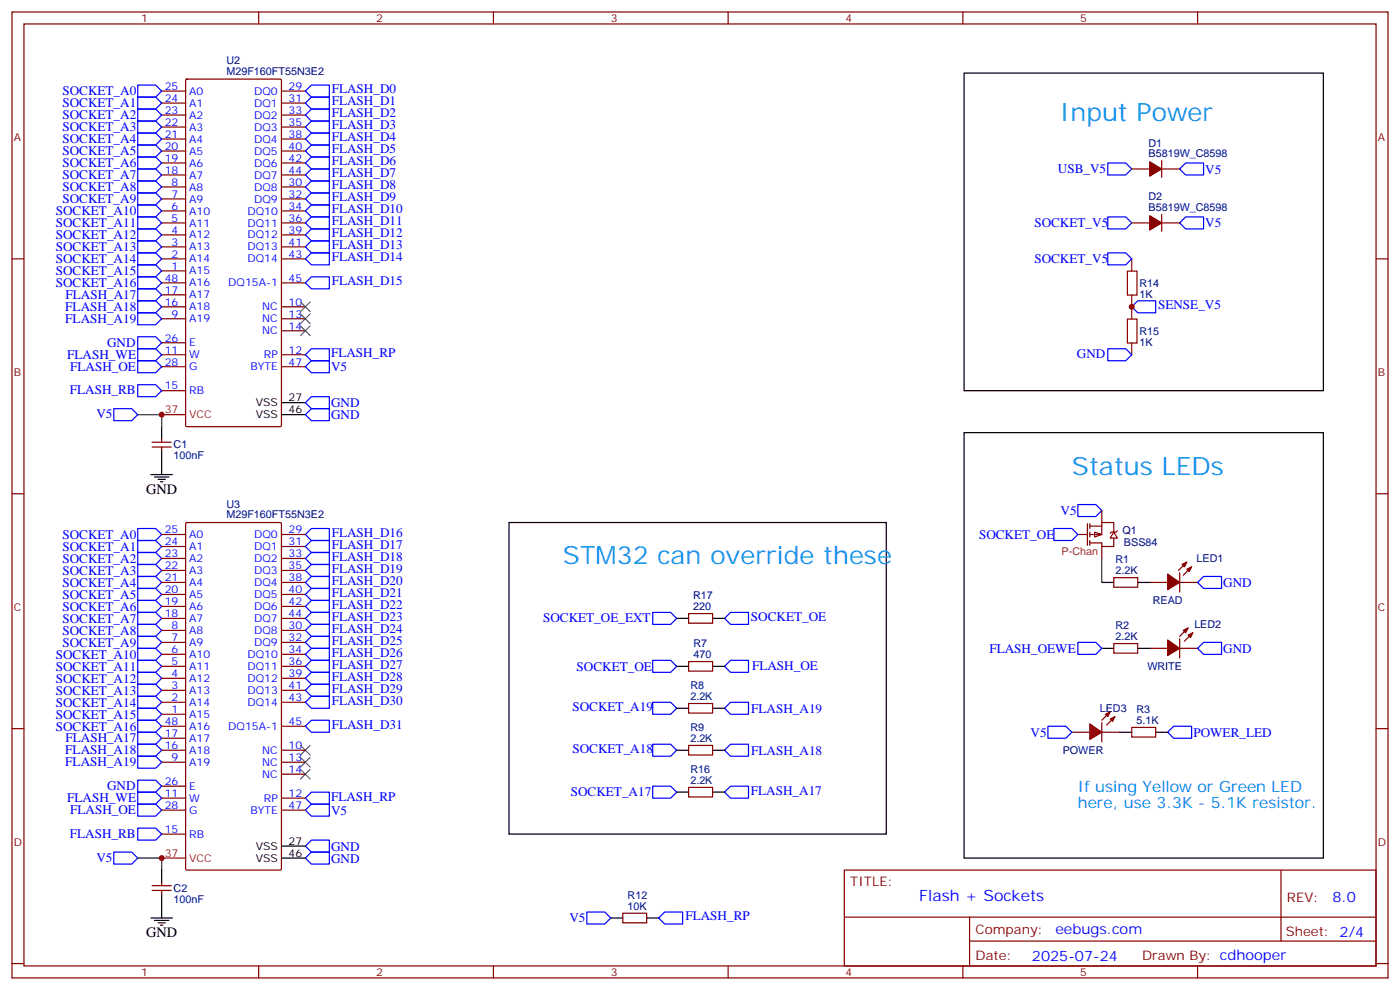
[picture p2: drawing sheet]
<svg xmlns="http://www.w3.org/2000/svg" width="412mm" height="292mm" viewBox="0 0 412 292" stroke-linecap="round" stroke-linejoin="round" font-family="sans-serif">
<path d="M315.7 215.5h5.3M324.6 215.5h5.2" fill="none" stroke="#870000" stroke-width=".35"/>
<g fill="#f00" stroke="#870000" stroke-width=".35">
<path d="M327 211.7l1.4-.7-.7 1.4z"/>
<path d="M325.6 210.3l1.4-.7-.7 1.4z"/>
</g>
<g fill="#870000" stroke="#870000" stroke-width=".35">
<path d="M326 213.4l1.4-1.4z"/>
<path d="M326 210.6l-1.4 1.4z"/>
</g>
<g fill="#f00" stroke="#870000" stroke-width=".35">
<path d="M324.6 212.7v5.7z"/>
<path d="M321 213.1l3.6 2.4-3.6 2.2z"/>
</g>
<g fill="#870000" stroke="#870000" stroke-width=".35">
<path d="M349.6 167.6l1.4-.7-.7 1.4z"/>
<path d="M348.2 166.2l1.4-.7-.7 1.4z"/>
<path d="M344 169l3.5 2.5-3.5 2.1z"/>
<path d="M350 187l1.4-.7-.7 1.4z"/>
<path d="M348.5 185.6l1.5-.7-.8 1.4z"/>
<path d="M344 188.4l3.5 2.5-3.5 2.1z"/>
<path d="M338.7 63.5l3.5 2.1-3.5 2.1z"/>
<path d="M338.7 47.6l3.5 2.1-3.5 2.2z"/>
</g>
<g fill="none" stroke="#870000" stroke-width=".35">
<path d="M3.5 3.5h405.4v284.4h-405.4zM7.1 7.1h398.2v277.2h-398.2zM76.2 3.5v3.6M145.3 3.5v3.6M214.5 3.5v3.6M283.6 3.5v3.6M352.8 3.5v3.6M47.6 37.4h7.1M47.6 33.9h7.1M47.6 30.3h7.1M47.6 26.8h7.1M54.7 23.5l.3-.2h27.5l.4 .2v101.7l-.4 .4h-27.5l-.3-.4z"/>
<path d="M82.9 37.4h7.1M82.9 33.9h7.1M82.9 30.3h7.1M82.9 26.8h7.1M47.6 58.6h7.1M47.6 55h7.1M47.6 51.5h7.1M47.6 48h7.1M47.6 44.4h7.1M47.6 40.9h7.1M82.9 58.6h7.1M82.9 55h7.1"/>
<path d="M82.9 51.5h7.1M82.9 48h7.1M82.9 44.4h7.1M82.9 40.9h7.1M333.4 49.7h5.3M342.2 47.3v4.9M342.2 49.7h5.3M3.5 76.2h3.6M47.6 76.2h7.1M47.6 79.7h7.1M47.6 72.7h7.1M47.6 69.1h7.1"/>
<path d="M47.6 65.6h7.1M47.6 62.1h7.1M82.9 76.2h7.1M82.9 72.7h7.1M82.9 69.1h7.1M82.9 65.6h7.1M82.9 62.1h7.1M333.4 65.6h5.3M342.2 63.1v5M342.2 65.6h5.3M405.3 76.2h3.6M47.6 93.8h7.1"/>
<path d="M47.6 90.3h7.1M47.6 86.8h7.1M47.6 83.3h7.1M82.9 93.8h7.1M82.9 90.3h7.1M82.9 83.3h7.1M82.9 97.4h7.1M47.6 104.4h7.1M47.6 100.9h7.1M47.6 107.9h7.1M47.6 115h7.1M82.9 104.4h7.1"/>
<path d="M82.9 107.9h7.1M44.8 130.2h5.6M44.8 131.6h5.6M47.6 129.1v1.1M47.6 131.6v1M3.5 145.3h3.6M47.6 157.3h7.1M54.7 154l.3-.2h27.5l.4 .2v101.8l-.4 .3h-27.5l-.3-.3zM82.9 157.3h7.1M405.3 145.3h3.6M47.6 171.5h7.1M47.6 178.5h7.1"/>
<path d="M47.6 175h7.1M47.6 167.9h7.1M47.6 164.4h7.1M47.6 160.9h7.1M82.9 171.5h7.1M82.9 178.5h7.1M82.9 175h7.1M82.9 167.9h7.1M82.9 164.4h7.1M82.9 160.9h7.1M328.1 170h7v2.9h-7zM338.7 171.5h5.3"/>
<path d="M347.5 171.5h5.3M347.5 168.6v5.7M349.6 165.5l-2.5 2.4M351 166.9l-2.5 2.4M47.6 199.7h7.1M47.6 196.1h7.1M47.6 192.6h7.1M47.6 189.1h7.1M47.6 185.6h7.1M47.6 182h7.1M82.9 199.7h7.1M82.9 196.1h7.1"/>
<path d="M82.9 192.6h7.1M82.9 189.1h7.1M82.9 185.6h7.1M82.9 182h7.1M328.1 189.4h7v2.9h-7zM338.7 190.9h5.3M347.5 188v5.7M347.5 190.9h5.3M350 184.9l-2.5 2.4M351.4 186.3l-2.5 2.4M3.5 214.5h3.6M47.6 210.3h7.1"/>
<path d="M47.6 206.7h7.1M47.6 203.2h7.1M47.6 217.3h7.1M47.6 213.8h7.1M82.9 206.7h7.1M82.9 203.2h7.1M82.9 213.8h7.1M405.3 214.5h3.6M47.6 224.4h7.1M47.6 235h7.1M47.6 220.8h7.1M47.6 231.4h7.1"/>
<path d="M47.6 238.5h7.1M82.9 224.4h7.1M82.9 235h7.1M82.9 220.8h7.1M82.9 238.5h7.1M82.9 227.9h7.1M47.6 259.6v1.1M47.6 245.5h7.1M248.7 256.1h156.6v28.2h-156.6zM377.3 256.1v20.9M44.8 260.7h5.6M44.8 262.1h5.6"/>
<path d="M47.6 262.1v1.1M248.7 270h156.5M285.6 277h119.6M285.6 270v14.1M3.5 283.6h3.6M76.2 284.3v3.6M145.3 284.3v3.6M214.5 284.3v3.6M283.6 284.3v3.6M352.8 284.3v3.6M405.3 283.6h3.6"/>
</g>
<g fill="none" stroke="#000" stroke-width=".35">
<path d="M284 21.5h105.8v93.5h-105.8zM82.9 118.5h7.1M44.4 139.7h6.4M47.6 125.6v3.5M47.6 132.6v7.1M82.9 122.1h7.1M284 127.4h105.8v125.2h-105.8zM45.5 140.4h4.2M46.6 141.1h2.1M47.3 141.8h.7M149.9 153.8h111.2v91.7h-111.2zM324.6 171.5h3.5"/>
<path d="M335.1 171.5h3.6M324.6 190.9h3.5M335.1 190.9h3.6M47.6 256.1v3.5M82.9 249.1h7.1M82.9 252.6h7.1M44.4 270.2h6.4M45.5 270.9h4.2M46.6 271.6h2.1M47.3 272.3h.7M47.6 263.2v7"/>
</g>
<path d="M47.6 122.1h7.1M47.6 252.6h7.1" fill="none" stroke="#f00" stroke-width=".35"/>
<path d="M40.6 122.1h7v3.5M40.6 252.6h7v3.5" fill="none" stroke="#008700" stroke-width=".35"/>
<g fill="none" stroke="#00f" stroke-width=".35">
<path d="M40.6 25h5.3l1.7 1.8-1.7 1.8h-5.3zM40.6 28.6h5.3l1.7 1.7-1.7 1.8h-5.3zM40.6 32.1h5.3l1.7 1.8-1.7 1.7h-5.3zM40.6 35.6h5.3l1.7 1.8-1.7 1.8h-5.3zM40.6 39.2h5.3l1.7 1.7-1.7 1.8h-5.3zM40.6 56.8h5.3l1.7 1.8-1.7 1.7h-5.3zM40.6 53.3h5.3l1.7 1.7-1.7 1.8h-5.3zM40.6 42.7h5.3l1.7 1.7-1.7 1.8h-5.3zM40.6 46.2h5.3l1.7 1.8-1.7 1.7h-5.3zM40.6 49.7h5.3l1.7 1.8-1.7 1.8h-5.3zM326.3 48h5.3l1.8 1.7-1.8 1.8h-5.3zM349.2 48h5.3v3.5h-5.3l-1.7-1.8z"/>
<path d="M40.6 78h5.3l1.7 1.7-1.7 1.8h-5.3zM40.6 74.4h5.3l1.7 1.8-1.7 1.8h-5.3zM40.6 70.9h5.3l1.7 1.8-1.7 1.7h-5.3zM40.6 67.4h5.3l1.7 1.7-1.7 1.8h-5.3zM40.6 63.9h5.3l1.7 1.7-1.7 1.8h-5.3zM40.6 60.3h5.3l1.7 1.8-1.7 1.8h-5.3zM326.3 63.9h5.3l1.8 1.7-1.8 1.8h-5.3zM349.2 63.9h5.3v3.5h-5.3l-1.7-1.8zM40.6 92.1h5.3l1.7 1.7-1.7 1.8h-5.3zM40.6 88.5h5.3l1.7 1.8-1.7 1.8h-5.3zM40.6 85h5.3l1.7 1.8-1.7 1.7h-5.3zM40.6 81.5h5.3l1.7 1.8-1.7 1.7h-5.3z"/>
<path d="M40.6 113.2h5.3l1.7 1.8-1.7 1.8h-5.3zM40.6 106.2h5.3l1.7 1.7-1.7 1.8h-5.3zM40.6 102.7h5.3l1.7 1.7-1.7 1.8h-5.3zM90 107.9l1.7-1.7h5.3v3.5h-5.3zM90 104.4l1.7-1.7h5.3v3.5h-5.3zM90 118.5l1.7-1.7h5.3v3.5h-5.3zM33.5 120.3h5.3l1.8 1.8-1.8 1.7h-5.3zM90 122.1l1.7-1.8h5.3v3.5h-5.3zM40.6 159.1h5.3l1.7 1.8-1.7 1.7h-5.3zM40.6 155.6h5.3l1.7 1.7-1.7 1.8h-5.3zM90 157.3l1.7-1.7h5.3v3.5h-5.3zM317.5 148.5h5.3l1.8 1.8-1.8 1.7h-5.3z"/>
<path d="M40.6 176.7h5.3l1.7 1.8-1.7 1.8h-5.3zM40.6 173.2h5.3l1.7 1.8-1.7 1.7h-5.3zM40.6 169.7h5.3l1.7 1.8-1.7 1.7h-5.3zM40.6 166.2h5.3l1.7 1.7-1.7 1.8h-5.3zM40.6 162.6h5.3l1.7 1.8-1.7 1.8h-5.3zM40.6 180.3h5.3l1.7 1.7-1.7 1.8h-5.3zM40.6 183.8h5.3l1.7 1.8-1.7 1.7h-5.3zM40.6 187.3h5.3l1.7 1.8-1.7 1.8h-5.3zM40.6 190.9h5.3l1.7 1.7-1.7 1.8h-5.3zM40.6 194.4h5.3l1.7 1.7-1.7 1.8h-5.3zM40.6 197.9h5.3l1.7 1.8-1.7 1.7h-5.3zM192.3 194.4h5.3l1.7 1.7-1.7 1.8h-5.3z"/>
<path d="M213.4 196.1l1.8-1.7h5.3v3.5h-5.3zM40.6 201.4h5.3l1.7 1.8-1.7 1.8h-5.3zM40.6 205h5.3l1.7 1.7-1.7 1.8h-5.3zM40.6 208.5h5.3l1.7 1.8-1.7 1.7h-5.3zM40.6 212h5.3l1.7 1.8-1.7 1.7h-5.3zM40.6 215.5h5.3l1.7 1.8-1.7 1.8h-5.3zM40.6 219.1h5.3l1.7 1.7-1.7 1.8h-5.3zM192.3 219.1h5.3l1.7 1.7-1.7 1.8h-5.3zM192.3 206.7h5.3l1.7 1.8-1.7 1.8h-5.3zM215.2 206.7h5.3v3.6h-5.3l-1.8-1.8zM308.7 213.8h5.3l1.7 1.7-1.7 1.8h-5.3zM344 215.5l1.7-1.7h5.3v3.5h-5.3z"/>
<path d="M40.6 222.6h5.3l1.7 1.8-1.7 1.7h-5.3zM40.6 233.2h5.3l1.7 1.8-1.7 1.7h-5.3zM40.6 236.7h5.3l1.7 1.8-1.7 1.7h-5.3zM90 235l1.7-1.8h5.3v3.5h-5.3zM90 238.5l1.7-1.8h5.3v3.5h-5.3zM213.4 220.8l1.8-1.7h5.3v3.5h-5.3zM33.5 250.8h5.3l1.8 1.8-1.8 1.8h-5.3zM90 249.1l1.7-1.8h5.3v3.5h-5.3zM90 252.6l1.7-1.8h5.3v3.6h-5.3z"/>
</g>
<path d="M88.5 96l2.9 2.8M88.5 92.4l2.9 2.8M88.5 88.9l2.9 2.8M91.4 96l-2.9 2.8M91.4 92.4l-2.9 2.8M91.4 88.9l-2.9 2.8M88.5 219.4l2.9 2.9M91.4 219.4l-2.9 2.9M88.5 223l2.9 2.8M88.5 226.5l2.9 2.8M91.4 223l-2.9 2.8M91.4 226.5l-2.9 2.8" fill="none" stroke="#3c3" stroke-width=".35"/>
<path d="M322.4 156.6l2.2 .7-2.2 .7z" fill="#fff" stroke="#870000" stroke-width=".35"/>
<g fill="none" stroke="#870000" stroke-width=".35">
<path d="M332.1 79.8h2.8v7.1h-2.8zM333.4 76.2v3.5M332.1 93.9h2.8v7.1h-2.8zM333.4 86.8v7M333.4 100.9v3.5M317.5 157.3h2.8M320.3 154.2v6.3M321 154.9h3.6M321 154.2v1.4M321 156.6v1.4M321 159.1v1.4M324.6 153.8h3.5v2.8"/>
<path d="M324.6 153.8v3.5h-3.6M324.6 150.3v3.5M328.1 156.6l1 1.8h-2.1zM328.1 158.4v2.5h-3.5v-1.1h-3.6M329.1 156.3l-.3 .3h-1.4l-.4 .4M324.6 160.9v3.5M202.8 194.7h7.1v2.9h-7.1zM202.8 180.6h7.1v2.8h-7.1zM202.8 207.1h7.1v2.8h-7.1zM202.8 219.4h7.1v2.9h-7.1zM333.4 214.1h7v2.9h-7zM202.8 231.8h7.1v2.8h-7.1z"/>
<path d="M183.4 268.8h7.1v2.8h-7.1z"/>
</g>
<path d="M324.6 164.4v7.1" fill="none" stroke="#008700" stroke-width=".35"/>
<g fill="none" stroke="#00f" stroke-width=".35">
<path d="M90 37.4l1.7-1.8h5.3v3.6h-5.3zM90 33.9l1.7-1.8h5.3v3.5h-5.3zM90 30.3l1.7-1.7h5.3v3.5h-5.3zM90 26.8l1.7-1.8h5.3v3.6h-5.3zM90 58.6l1.7-1.8h5.3v3.5h-5.3zM90 51.5l1.7-1.8h5.3v3.6h-5.3zM90 55l1.7-1.7h5.3v3.5h-5.3zM90 48l1.7-1.8h5.3v3.5h-5.3zM90 44.4l1.7-1.7h5.3v3.5h-5.3zM90 40.9l1.7-1.7h5.3v3.5h-5.3zM90 76.2l1.7-1.8h5.3v3.6h-5.3zM90 72.7l1.7-1.8h5.3v3.5h-5.3z"/>
<path d="M90 69.1l1.7-1.7h5.3v3.5h-5.3zM90 65.6l1.7-1.7h5.3v3.5h-5.3zM90 62.1l1.7-1.8h5.3v3.6h-5.3zM326.3 74.4h5.3l1.8 1.8-1.8 1.8h-5.3zM40.6 99.1h5.3l1.7 1.8-1.7 1.8h-5.3zM90 83.3l1.7-1.8h5.3v3.5h-5.3zM333.4 90.3l1.7-1.8h5.3v3.6h-5.3zM326.3 102.7h5.3l1.8 1.7-1.8 1.8h-5.3zM310.4 155.6h5.3l1.8 1.7-1.8 1.8h-5.3zM90 160.9l1.7-1.8h5.3v3.5h-5.3zM90 164.4l1.7-1.8h5.3v3.6h-5.3zM90 167.9l1.7-1.7h5.3v3.5h-5.3z"/>
<path d="M90 175l1.7-1.8h5.3v3.5h-5.3zM90 171.5l1.7-1.8h5.3v3.5h-5.3zM90 178.5l1.7-1.8h5.3v3.6h-5.3zM352.8 171.5l1.7-1.8h5.3v3.5h-5.3zM90 182l1.7-1.7h5.3v3.5h-5.3zM90 185.6l1.7-1.8h5.3v3.5h-5.3zM90 189.1l1.7-1.8h5.3v3.6h-5.3zM90 192.6l1.7-1.7h5.3v3.5h-5.3zM90 196.1l1.7-1.7h5.3v3.5h-5.3zM90 199.7l1.7-1.8h5.3v3.5h-5.3zM192.3 180.3h5.3l1.7 1.7-1.7 1.8h-5.3zM213.4 182l1.8-1.7h5.3v3.5h-5.3z"/>
<path d="M317.5 189.1h5.3l1.8 1.8-1.8 1.7h-5.3zM352.8 190.9l1.7-1.8h5.3v3.5h-5.3zM90 203.2l1.7-1.8h5.3v3.6h-5.3zM90 206.7l1.7-1.7h5.3v3.5h-5.3zM90 213.8l1.7-1.8h5.3v3.5h-5.3zM40.6 229.7h5.3l1.7 1.7-1.7 1.8h-5.3zM192.3 231.4h5.3l1.7 1.8-1.7 1.8h-5.3zM213.4 233.2l1.8-1.8h5.3v3.6h-5.3zM40.6 243.8h5.3l1.7 1.7-1.7 1.8h-5.3zM172.9 268.5h5.3l1.7 1.7-1.7 1.8h-5.3zM194 270.2l1.8-1.7h5.3v3.5h-5.3z"/>
</g>
<g fill="none" stroke="#000" stroke-width=".35">
<path d="M199.3 196.1h3.5M199.3 182h3.5M209.9 196.1h3.5M209.9 182h3.5M199.3 208.5h3.5M209.9 208.5h3.5M329.8 215.5h3.6M340.4 215.5h3.6M199.3 220.8h3.5M199.3 233.2h3.5M209.9 220.8h3.5M209.9 233.2h3.5"/>
<path d="M179.9 270.2h3.5M190.5 270.2h3.5"/>
</g>
<g fill="#c00">
<circle cx="47.6" cy="122.1" r=".88"/>
<circle cx="47.6" cy="252.6" r=".88"/>
<circle cx="333.4" cy="90.3" r=".88"/>
</g>
<g font-size="7.4" fill="#09f">
<text x="312.2" y="35.6">Input Pow</text>
<text x="349.8" y="35.6">er</text>
<text x="315.7" y="139.7">Status LEDs</text>
<text x="165.8" y="166.2">STM32 can override these</text>
</g>
<g font-size="4.6" fill="#06c">
<text x="317.5" y="233.2">If using Yellowor Green LED</text>
<text x="317.5" y="237.8">here, use 3.3K - 5.1K resistor.</text>
</g>
<text font-size="4.6" fill="#00f" x="270.8" y="265.1">Flash + Sockets</text>
<g font-size="4.2">
<text x="43" y="145.3">GND</text>
<text x="43" y="275.9">GND</text>
</g>
<g font-size="4.2" fill="#00f">
<text x="392.5" y="265.4">8.0</text>
<text x="310.9" y="274.9">eebugs.com</text>
<text x="304" y="282.7">2025-07-24</text>
</g>
<g font-size="3.9" fill="#00f">
<text x="18.4" y="28.1">SOCKET_A0</text>
<text x="97.7" y="27.5">FLASH_D0</text>
<text x="18.4" y="31.6">SOCKET_A1</text>
<text x="18.4" y="35.1">SOCKET_A2</text>
<text x="97.7" y="34.5">FLASH_D2</text>
<text x="97.7" y="31">FLASH_D1</text>
<text x="18.4" y="38.6">SOCKET_A3</text>
<text x="97.7" y="41.6">FLASH_D4</text>
<text x="97.7" y="38.1">FLASH_D3</text>
<text x="18.4" y="42.2">SOCKET_A4</text>
<text x="18.4" y="45.7">SOCKET_A5</text>
<text x="97.7" y="45.1">FLASH_D5</text>
<text x="18.4" y="49.2">SOCKET_A6</text>
<text x="18.4" y="52.8">SOCKET_A7</text>
<text x="97.7" y="52.2">FLASH_D7</text>
<text x="97.7" y="48.7">FLASH_D6</text>
<text x="311.6" y="51">USB_V5</text>
<text x="355.1" y="51.1">V5</text>
<text x="18.4" y="59.8">SOCKET_A9</text>
<text x="18.4" y="56.3">SOCKET_A8</text>
<text x="97.7" y="59.2">FLASH_D9</text>
<text x="97.7" y="55.7">FLASH_D8</text>
<text x="16.4" y="63.3">SOCKET_A10</text>
<text x="97.7" y="62.8">FLASH_D10</text>
<text x="16.4" y="70.4">SOCKET_A12</text>
<text x="16.4" y="66.9">SOCKET_A11</text>
<text x="97.7" y="66.3">FLASH_D11</text>
<text x="97.7" y="69.8">FLASH_D12</text>
<text x="304.7" y="66.7">SOCKET_V5</text>
<text x="355.1" y="67">V5</text>
<text x="16.4" y="77.5">SOCKET_A14</text>
<text x="16.4" y="73.9">SOCKET_A13</text>
<text x="97.7" y="76.9">FLASH_D14</text>
<text x="97.7" y="73.3">FLASH_D13</text>
<text x="304.7" y="77.3">SOCKET_V5</text>
<text x="16.4" y="81">SOCKET_A15</text>
<text x="97.7" y="83.9">FLASH_D15</text>
<text x="16.4" y="84.5">SOCKET_A16</text>
<text x="19.3" y="88">FLASH_A17</text>
<text x="19.2" y="95.1">FLASH_A19</text>
<text x="19.2" y="91.6">FLASH_A18</text>
<text x="341.1" y="91.1">SENSE_V5</text>
<text x="19.8" y="105.7">FLASH_WE</text>
<text x="31.6" y="102.1">GND</text>
<text x="97.5" y="105.1">FLASH_RP</text>
<text x="317.2" y="105.4">GND</text>
<text x="20.7" y="109.2">FLASH_OE</text>
<text x="97.5" y="109.3">V5</text>
<text x="20.6" y="116">FLASH_RB</text>
<text x="97.5" y="119.9">GND</text>
<text x="28.4" y="123.2">V5</text>
<text x="97.5" y="123.5">GND</text>
<text x="312.4" y="151.5">V5</text>
<text x="18.4" y="158.6">SOCKET_A0</text>
<text x="97.7" y="158.1">FLASH_D16</text>
<text x="97.7" y="161.6">FLASH_D17</text>
<text x="288.4" y="158.5">SOCKET_OE</text>
<text x="18.4" y="165.6">SOCKET_A2</text>
<text x="18.4" y="162.1">SOCKET_A1</text>
<text x="97.7" y="165.1">FLASH_D18</text>
<text x="18.4" y="172.7">SOCKET_A4</text>
<text x="18.4" y="169.2">SOCKET_A3</text>
<text x="97.7" y="168.7">FLASH_D19</text>
<text x="97.7" y="172.2">FLASH_D20</text>
<text x="360.3" y="172.8">GND</text>
<text x="18.4" y="179.8">SOCKET_A6</text>
<text x="18.4" y="176.2">SOCKET_A5</text>
<text x="97.7" y="175.7">FLASH_D21</text>
<text x="97.7" y="179.2">FLASH_D22</text>
<text x="18.4" y="183.3">SOCKET_A7</text>
<text x="97.7" y="182.8">FLASH_D23</text>
<text x="160" y="183">SOCKET_OE_EXT</text>
<text x="221.2" y="182.7">SOCKET_OE</text>
<text x="18.4" y="186.8">SOCKET_A8</text>
<text x="18.4" y="190.3">SOCKET_A9</text>
<text x="97.7" y="186.3">FLASH_D24</text>
<text x="97.7" y="189.8">FLASH_D25</text>
<text x="16.4" y="193.9">SOCKET_A10</text>
<text x="16.4" y="197.4">SOCKET_A11</text>
<text x="97.7" y="193.4">FLASH_D26</text>
<text x="97.7" y="196.9">FLASH_D27</text>
<text x="169.9" y="197.4">SOCKET_OE</text>
<text x="221.5" y="197.4">FLASH_OE</text>
<text x="291.5" y="192.1">FLASH_OEWE</text>
<text x="360.3" y="192.2">GND</text>
<text x="16.4" y="200.9">SOCKET_A12</text>
<text x="97.7" y="200.4">FLASH_D28</text>
<text x="97.7" y="203.9">FLASH_D29</text>
<text x="16.4" y="204.5">SOCKET_A13</text>
<text x="16.4" y="208">SOCKET_A14</text>
<text x="97.7" y="207.5">FLASH_D30</text>
<text x="168.6" y="209.4">SOCKET_A19</text>
<text x="221.3" y="209.8">FLASH_A19</text>
<text x="16.4" y="211.5">SOCKET_A15</text>
<text x="16.4" y="215">SOCKET_A16</text>
<text x="97.7" y="214.5">FLASH_D31</text>
<text x="19.3" y="218.6">FLASH_A17</text>
<text x="168.6" y="221.7">SOCKET_A18</text>
<text x="303.6" y="216.8">V5</text>
<text x="351.5" y="216.9">POWER_LED</text>
<text x="19.2" y="222.1">FLASH_A18</text>
<text x="19.2" y="225.6">FLASH_A19</text>
<text x="221.3" y="222.1">FLASH_A18</text>
<text x="31.6" y="232.6">GND</text>
<text x="221.2" y="233.9">FLASH_A17</text>
<text x="19.8" y="236.2">FLASH_WE</text>
<text x="20.7" y="239.7">FLASH_OE</text>
<text x="97.5" y="239.8">V5</text>
<text x="97.5" y="235.6">FLASH_RP</text>
<text x="168.1" y="234.4">SOCKET_A17</text>
<text x="20.6" y="246.5">FLASH_RB</text>
<text x="97.5" y="250.5">GND</text>
<text x="28.4" y="253.7">V5</text>
<text x="97.5" y="254">GND</text>
<text x="167.7" y="271.5">V5</text>
<text x="201.9" y="270.9">FLASH_RP</text>
</g>
<g font-size="3.9" fill="#800">
<text x="250.5" y="260.7">TITLE:</text>
<text x="379.1" y="265.4">REV:</text>
<text x="287.4" y="274.9">Company:</text>
<text x="378.7" y="275.5">Sheet: 2/4</text>
<text x="287.4" y="282.6">Date:</text>
<text x="336.4" y="282.7">Draw</text>
<text x="346.6" y="282.7">n By: cdhooper</text>
</g>
<g font-size="3.2" fill="#800">
<text x="41.6" y="6.5">1</text>
<text x="110.8" y="6.5">2</text>
<text x="179.9" y="6.5">3</text>
<text x="249.1" y="6.5">4</text>
<text x="318.2" y="6.5">5</text>
<text x="4.1" y="41.6">A</text>
<text x="405.9" y="41.6">A</text>
<text x="4.1" y="110.8">B</text>
<text x="405.9" y="110.8">B</text>
<text x="4.1" y="179.9">C</text>
<text x="405.9" y="179.9">C</text>
<text x="4.1" y="249.1">D</text>
<text x="405.9" y="249.1">D</text>
<text x="41.6" y="287.3">1</text>
<text x="110.8" y="287.3">2</text>
<text x="179.9" y="287.3">3</text>
<text x="249.1" y="287.3">4</text>
<text x="318.2" y="287.3">5</text>
</g>
<g font-size="3.2" fill="#000080">
<text x="66.7" y="22">M29F160FT55N3E2</text>
<text x="66.7" y="18.9">U2</text>
<text x="338.3" y="46.2">B5819W_C8598</text>
<text x="338.3" y="43.1">D1</text>
<text x="338.3" y="59">D2</text>
<text x="338.3" y="62.1">B5819W_C8598</text>
<text x="335.6" y="87.6">1K</text>
<text x="335.6" y="84.4">R14</text>
<text x="335.6" y="101.7">1K</text>
<text x="335.6" y="98.5">R15</text>
<text x="51.2" y="135.2">100nF</text>
<text x="51.2" y="132">C1</text>
<text x="66.7" y="149.4">U3</text>
<text x="66.7" y="152.6">M29F160FT55N3E2</text>
<text x="330.6" y="157.1">Q1</text>
<text x="331.1" y="160.6">BSS84</text>
<text x="328.6" y="165.7">R1</text>
<text x="352.5" y="165.5">LED1</text>
<text x="328.6" y="169">2.2K</text>
<text x="204.2" y="179.6">220</text>
<text x="204.2" y="176.4">R17</text>
<text x="339.6" y="177.9">READ</text>
<text x="328.6" y="185.1">R2</text>
<text x="351.8" y="184.9">LED2</text>
<text x="204.3" y="190.5">R7</text>
<text x="328.6" y="188.4">2.2K</text>
<text x="204.3" y="193.7">470</text>
<text x="338" y="197.3">WRITE</text>
<text x="203.4" y="202.8">R8</text>
<text x="203.4" y="206">2.2K</text>
<text x="324" y="209.6">LED3</text>
<text x="334.8" y="209.9">R3</text>
<text x="203.4" y="215.1">R9</text>
<text x="334.8" y="213.1">5.1K</text>
<text x="203.4" y="218.4">2.2K</text>
<text x="313" y="222">POWER</text>
<text x="203.4" y="227.5">R16</text>
<text x="203.4" y="230.7">2.2K</text>
<text x="51.2" y="262.5">C2</text>
<text x="51.2" y="265.8">100nF</text>
<text x="184.9" y="267.8">10K</text>
<text x="184.9" y="264.6">R12</text>
</g>
<g font-size="3.2" fill="#00f">
<text x="48.5" y="30">24</text>
<text x="48.5" y="26.5">25</text>
<text x="55.7" y="27.9">A0</text>
<text x="74.9" y="27.9">DQ0</text>
<text x="85" y="26.5">29</text>
<text x="85" y="30">31</text>
<text x="48.5" y="33.5">23</text>
<text x="55.7" y="34.9">A2</text>
<text x="55.7" y="31.4">A1</text>
<text x="74.9" y="31.4">DQ1</text>
<text x="74.9" y="34.9">DQ2</text>
<text x="85" y="33.5">33</text>
<text x="48.5" y="40.6">21</text>
<text x="48.5" y="37">22</text>
<text x="55.7" y="42">A4</text>
<text x="55.7" y="38.5">A3</text>
<text x="74.9" y="38.5">DQ3</text>
<text x="74.9" y="42">DQ4</text>
<text x="85" y="37">35</text>
<text x="85" y="40.6">38</text>
<text x="48.5" y="47.6">19</text>
<text x="48.5" y="44.1">20</text>
<text x="55.7" y="45.5">A5</text>
<text x="74.9" y="45.5">DQ5</text>
<text x="85" y="44.1">40</text>
<text x="85" y="47.6">42</text>
<text x="48.5" y="51.2">18</text>
<text x="55.7" y="52.6">A7</text>
<text x="55.7" y="49">A6</text>
<text x="74.9" y="49">DQ6</text>
<text x="74.9" y="52.6">DQ7</text>
<text x="85" y="51.2">44</text>
<text x="50.5" y="58.2">7</text>
<text x="50.5" y="54.7">8</text>
<text x="55.7" y="59.6">A9</text>
<text x="55.7" y="56.1">A8</text>
<text x="74.9" y="56.1">DQ8</text>
<text x="74.9" y="59.6">DQ9</text>
<text x="85" y="54.7">30</text>
<text x="85" y="58.2">32</text>
<text x="50.5" y="65.3">5</text>
<text x="50.5" y="61.7">6</text>
<text x="55.7" y="63.1">A10</text>
<text x="72.9" y="63.1">DQ10</text>
<text x="85" y="61.7">34</text>
<text x="85" y="65.3">36</text>
<text x="50.5" y="68.8">4</text>
<text x="55.7" y="70.2">A12</text>
<text x="55.7" y="66.7">A11</text>
<text x="72.9" y="66.7">DQ11</text>
<text x="72.9" y="70.2">DQ12</text>
<text x="85" y="68.8">39</text>
<text x="50.5" y="75.8">2</text>
<text x="50.5" y="72.3">3</text>
<text x="55.7" y="77.3">A14</text>
<text x="55.7" y="73.7">A13</text>
<text x="72.9" y="73.7">DQ13</text>
<text x="72.9" y="77.3">DQ14</text>
<text x="85" y="72.3">41</text>
<text x="85" y="75.8">43</text>
<text x="48.5" y="82.9">48</text>
<text x="50.5" y="79.4">1</text>
<text x="55.7" y="80.8">A15</text>
<text x="85" y="82.9">45</text>
<text x="48.5" y="90">16</text>
<text x="48.5" y="86.4">17</text>
<text x="55.7" y="87.8">A17</text>
<text x="55.7" y="84.3">A16</text>
<text x="67.2" y="84.3">DQ15A-1</text>
<text x="85" y="90">10</text>
<text x="50.5" y="93.5">9</text>
<text x="55.7" y="94.9">A19</text>
<text x="55.7" y="91.4">A18</text>
<text x="77.3" y="91.4">NC</text>
<text x="77.3" y="94.9">NC</text>
<text x="85" y="93.5">13</text>
<text x="48.5" y="100.5">26</text>
<text x="55.7" y="102">E</text>
<text x="77.3" y="98.4">NC</text>
<text x="85" y="97">14</text>
<text x="48.5" y="104.1">11</text>
<text x="48.5" y="107.6">28</text>
<text x="55.7" y="105.5">W</text>
<text x="77.7" y="105.5">RP</text>
<text x="85" y="104.1">12</text>
<text x="85" y="107.6">47</text>
<text x="55.7" y="109">G</text>
<text x="73.8" y="109">BYTE</text>
<text x="48.5" y="114.7">15</text>
<text x="55.7" y="116.1">RB</text>
<text x="48.5" y="160.5">24</text>
<text x="48.5" y="157">25</text>
<text x="55.7" y="161.9">A1</text>
<text x="55.7" y="158.4">A0</text>
<text x="74.9" y="158.4">DQ0</text>
<text x="74.9" y="161.9">DQ1</text>
<text x="85" y="157">29</text>
<text x="85" y="160.5">31</text>
<text x="48.5" y="167.6">22</text>
<text x="48.5" y="164">23</text>
<text x="55.7" y="165.5">A2</text>
<text x="74.9" y="165.5">DQ2</text>
<text x="85" y="164">33</text>
<text x="85" y="167.6">35</text>
<text x="48.5" y="171.1">21</text>
<text x="55.7" y="172.5">A4</text>
<text x="55.7" y="169">A3</text>
<text x="74.9" y="169">DQ3</text>
<text x="74.9" y="172.5">DQ4</text>
<text x="85" y="171.1">38</text>
<text x="48.5" y="178.2">19</text>
<text x="48.5" y="174.6">20</text>
<text x="55.7" y="179.6">A6</text>
<text x="55.7" y="176">A5</text>
<text x="74.9" y="176">DQ5</text>
<text x="74.9" y="179.6">DQ6</text>
<text x="85" y="174.6">40</text>
<text x="85" y="178.2">42</text>
<text x="48.5" y="181.7">18</text>
<text x="50.5" y="185.2">8</text>
<text x="55.7" y="183.1">A7</text>
<text x="74.9" y="183.1">DQ7</text>
<text x="85" y="185.2">30</text>
<text x="85" y="181.7">44</text>
<text x="50.5" y="188.7">7</text>
<text x="55.7" y="190.1">A9</text>
<text x="55.7" y="186.6">A8</text>
<text x="74.9" y="186.6">DQ8</text>
<text x="74.9" y="190.1">DQ9</text>
<text x="85" y="188.7">32</text>
<text x="50.5" y="195.8">5</text>
<text x="50.5" y="192.3">6</text>
<text x="55.7" y="197.2">A11</text>
<text x="55.7" y="193.7">A10</text>
<text x="72.9" y="193.7">DQ10</text>
<text x="72.9" y="197.2">DQ11</text>
<text x="85" y="192.3">34</text>
<text x="85" y="195.8">36</text>
<text x="50.5" y="202.8">3</text>
<text x="50.5" y="199.3">4</text>
<text x="55.7" y="200.7">A12</text>
<text x="72.9" y="200.7">DQ12</text>
<text x="85" y="199.3">39</text>
<text x="85" y="202.8">41</text>
<text x="50.5" y="209.9">1</text>
<text x="50.5" y="206.4">2</text>
<text x="55.7" y="207.8">A14</text>
<text x="55.7" y="204.3">A13</text>
<text x="72.9" y="204.3">DQ13</text>
<text x="72.9" y="207.8">DQ14</text>
<text x="85" y="206.4">43</text>
<text x="48.5" y="213.4">48</text>
<text x="55.7" y="211.3">A15</text>
<text x="55.7" y="214.8">A16</text>
<text x="67.2" y="214.8">DQ15A-1</text>
<text x="85" y="213.4">45</text>
<text x="48.5" y="220.5">16</text>
<text x="48.5" y="217">17</text>
<text x="55.7" y="221.9">A18</text>
<text x="55.7" y="218.4">A17</text>
<text x="77.3" y="221.9">NC</text>
<text x="85" y="220.5">10</text>
<text x="50.5" y="224">9</text>
<text x="55.7" y="225.4">A19</text>
<text x="77.3" y="225.4">NC</text>
<text x="85" y="224">13</text>
<text x="85" y="227.5">14</text>
<text x="48.5" y="231.1">26</text>
<text x="55.7" y="232.5">E</text>
<text x="77.3" y="229">NC</text>
<text x="48.5" y="234.6">11</text>
<text x="48.5" y="238.1">28</text>
<text x="55.7" y="236">W</text>
<text x="55.7" y="239.5">G</text>
<text x="73.8" y="239.5">BYTE</text>
<text x="77.7" y="236">RP</text>
<text x="85" y="234.6">12</text>
<text x="85" y="238.1">47</text>
<text x="48.5" y="245.2">15</text>
<text x="55.7" y="246.6">RB</text>
</g>
<g font-size="3.2">
<text x="75.3" y="119.6">VSS</text>
<text x="85" y="118.2">27</text>
<text x="75.3" y="123.1">VSS</text>
<text x="85" y="121.7">46</text>
<text x="75.3" y="250.1">VSS</text>
<text x="85" y="248.7">27</text>
<text x="75.3" y="253.6">VSS</text>
<text x="85" y="252.2">46</text>
</g>
<g font-size="3.2" fill="#f00">
<text x="48.5" y="121.7">37</text>
<text x="55.7" y="123.1">VCC</text>
<text x="48.5" y="252.2">37</text>
<text x="55.7" y="253.6">VCC</text>
</g>
<text font-size="3.2" fill="#960" x="312.7" y="163.3">P-Chan</text>
</svg>
